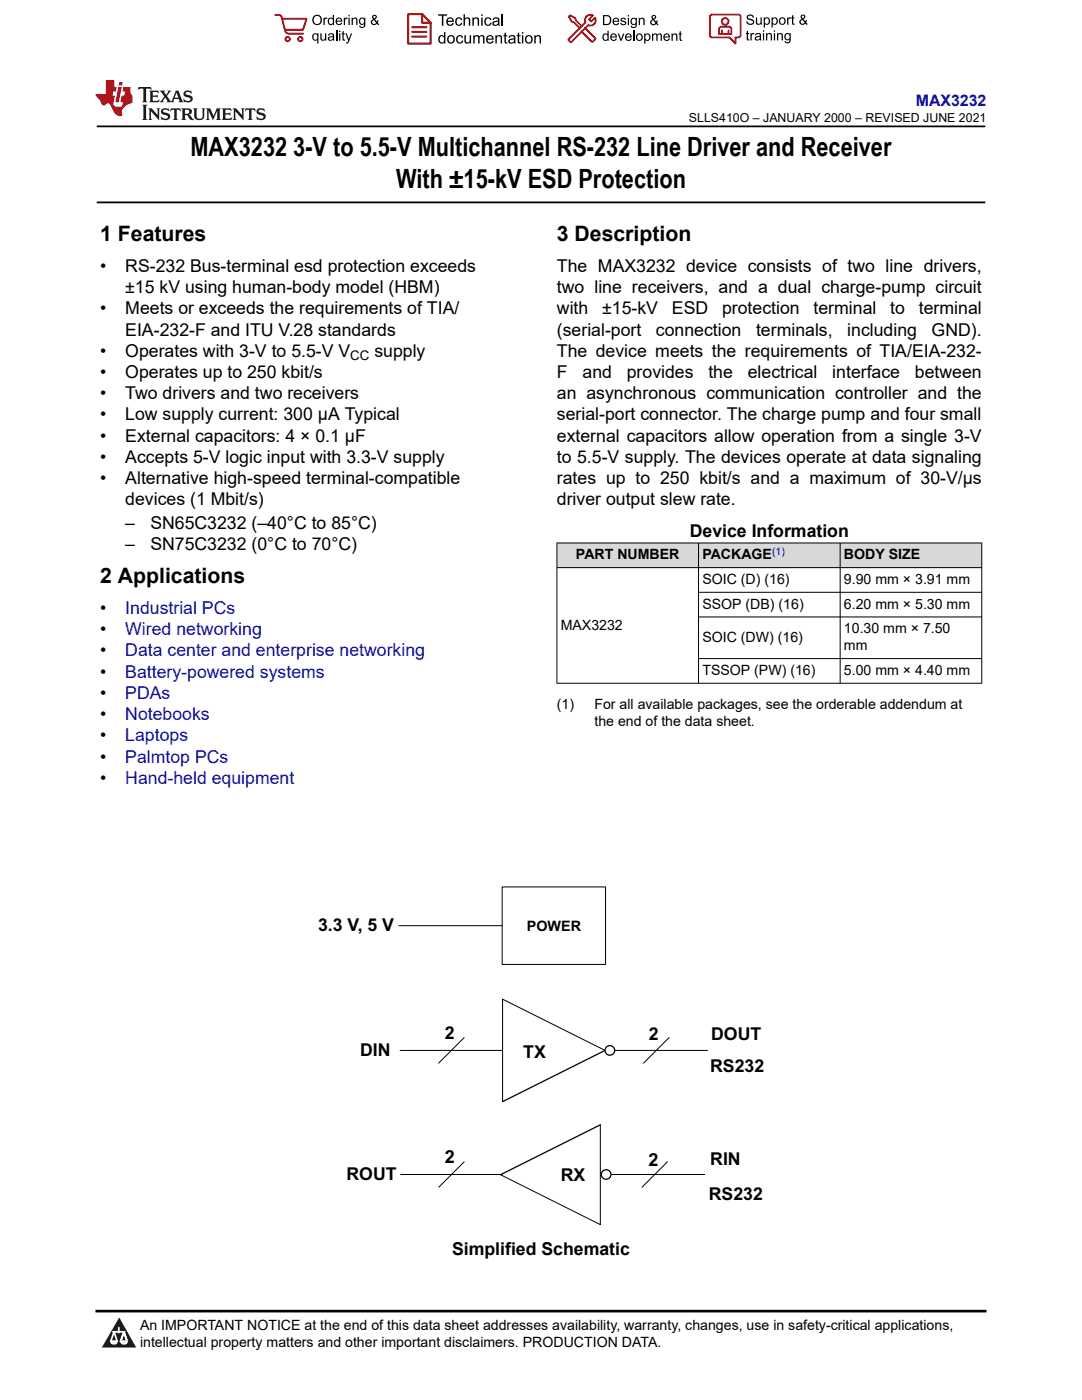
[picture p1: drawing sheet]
<svg xmlns="http://www.w3.org/2000/svg" width="216mm" height="279mm" viewBox="0 0 216 279" stroke-linecap="round" stroke-linejoin="round" font-family="sans-serif">
<path d="M19.3 25.2h177.3M19.3 40.4h177.3" fill="none" stroke="#000" stroke-width=".35"/>
<g fill="#d8d8d8">
<path d="M111.1 108.4h84.8v4.9h-84.8z" fill-rule="evenodd"/>
<path d="M111.2 108.4h28.1v4.8h-28.1z" fill-rule="evenodd"/>
<path d="M139.4 108.4h28.2v4.8h-28.2z" fill-rule="evenodd"/>
<path d="M167.7 108.4h28.1v4.8h-28.1z" fill-rule="evenodd"/>
</g>
<path d="M111.1 108.4h84.9M111.1 113.3h84.9M111.1 108.3v28.1M139.4 108.3v28.1M139.4 118.2h56.6M167.6 108.3v28.1M195.9 108.3v28.1M111.1 136.4h84.9M139.4 123.1h56.6M139.4 131.4h56.6M120.7 209.6l-20.4-10.2v20.5M119.8 224.5v19.9l-19.9-10" fill="none" stroke="#000" stroke-width=".2"/>
<path d="M120.7 209.6l-20.4 10.3M119.8 224.5l-19.9 9.9" fill="none" stroke="#000" stroke-width=".25"/>
<path d="M100.2 177h20.6v15.5h-20.6z" fill="#fff"/>
<path d="M100.2 177h20.6v15.5h-20.6zM79.6 184.7h20.6M79.8 209.6h20.5M92.6 207.1l-5.1 5.1M120.7 209.6h20.5M133.5 207.1l-5.1 5.1M80 234.4h20.2M92.6 231.9l-5 5M120 234.4h20.6M133.2 231.9l-5.1 5" fill="none" stroke="#000" stroke-width=".2"/>
<circle cx="121.7" cy="209.6" r=".96" fill="#fff"/>
<circle cx="121.7" cy="209.6" r=".96" fill="none" stroke="#000" stroke-width=".25"/>
<circle cx="121" cy="234.4" r=".96" fill="#fff"/>
<circle cx="121" cy="234.4" r=".96" fill="none" stroke="#000" stroke-width=".25"/>
<path d="M0 0h215.9v23.8h-215.9z" fill-rule="evenodd" fill="#fff"/>
<path d="M27.7 17.4l-.2 .6 .5-.3h.6v.1v2.2l-.2 .4h1l-.2-.4v-2.2v-.1h.5l.5 .3-.1-.6zM29.8 18.1l.2 .4v1.5l-.2 .4h1.9l.1-.6a1.08 1.08 0 0 1-1.3 .2v-.7h.6l.4 .2v-.6l-.4 .2h-.6v-.6l.2-.1a1 1 0 0 1 1 .2l-.1-.5zM31.8 18.1l1 1.1-1 1.2h.9l-.2-.2 .4-.7 .5 .7-.2 .2h1.6l-.2-.2 .1-.4h1l.1 .4-.1 .2h.9l-.2-.3-.8-2h-.5l-1 2.2-.8-1.1 .9-1.1h-.8l.2 .2-.5 .7-.3-.7 .1-.2zM35.2 18.5l.4 1h-.8zM36.8 18.2a.65 .65 0 0 0-.2 .7 .65 .65 0 0 0 .6 .5l.7 .2 .1 .2a.79 .79 0 0 1-.7 .4 .79 .79 0 0 1-.7-.5l.1 .7 .2-.1a.93 .93 0 0 0 1.1 .1 .93 .93 0 0 0 .4-1 1.46 1.46 0 0 0-1.2-.6l-.1-.3a1.09 1.09 0 0 1 1.2 .2l-.2-.6-.1 .1-.6-.2zM28.4 20.9l.2 .4v2.3l-.2 .3h1l-.2-.3v-2.3l.2-.4zM29.6 21.6l.2 .4v1.6l-.2 .3h.8l-.3-.3v-1.4l1.7 1.8v-2l.2-.4h-.8l.2 .2 .1 1.1-1.2-1.3zM32.3 21.8a.65 .65 0 0 0-.2 .7 .65 .65 0 0 0 .7 .4l.6 .2 .1 .2a.79 .79 0 0 1-.7 .4 .79 .79 0 0 1-.7-.5l.1 .7 .2-.1a.93 .93 0 0 0 1.1 .1 .93 .93 0 0 0 .4-.9 1.46 1.46 0 0 0-1.2-.6l-.1-.4a1.09 1.09 0 0 1 1.2 .2l-.2-.6-.1 .1-.6-.1zM34.1 21.6l-.1 .7a.63 .63 0 0 1 .7-.4l.1 1.7-.3 .3h1l-.2-.3v-1.7a.66 .66 0 0 1 .8 .4l-.1-.7zM36.2 21.6l.2 .4v1.6l-.2 .3h.9l-.2-.2v-.7h.5l.1 .2a.79 .79 0 0 0 1.2 .6l-1-.9a.61 .61 0 0 0 .6-.6 .61 .61 0 0 0-.5-.6zM36.9 21.9h.2a.47 .47 0 0 1 .5 .1 .47 .47 0 0 1 .1 .5l-.2 .2h-.6zM38.5 21.6l.2 .2a2.27 2.27 0 0 0 .4 2 1.04 1.04 0 0 0 1.7-.7v-1.3l.2-.2h-.8l.2 .4v1.1a.6 .6 0 0 1-.6 .6 .6 .6 0 0 1-.6-.6v-1.1l.3-.4zM41.1 21.6l.2 .4v1.6l-.2 .3h.7l-.2-.3v-1.5l.9 1.9 .8-1.9v1.5l-.2 .3h1l-.3-.3v-1.6l.3-.4h-.8l-.7 1.5-.7-1.5zM44.3 21.6l.2 .4v1.6l-.2 .3h1.9l.1-.5a1.09 1.09 0 0 1-1.3 .1v-.6h.6l.4 .1v-.6l-.4 .2h-.6v-.6l.2-.1a1.01 1.01 0 0 1 1 .3l-.1-.6zM46.4 21.6l.3 .4v1.6l-.3 .3h.8l-.2-.3v-1.4l1.6 1.8v-2l.2-.4h-.7l.2 .2v1.1l-1.2-1.3zM49 21.6l-.1 .7a.63 .63 0 0 1 .8-.4v1.7l-.3 .3h1l-.2-.3v-1.7a.66 .66 0 0 1 .8 .4l-.1-.7zM51.4 21.8a.65 .65 0 0 0-.2 .7 .65 .65 0 0 0 .6 .4l.6 .2 .2 .2a.79 .79 0 0 1-.8 .4 .79 .79 0 0 1-.6-.5l.1 .7 .2-.1a.93 .93 0 0 0 1 .1 .93 .93 0 0 0 .5-.9 1.46 1.46 0 0 0-1.3-.6l-.1-.4a1.09 1.09 0 0 1 1.3 .2l-.2-.6-.2 .1-.5-.1z" fill="#231f20"/>
<path d="M21.1 16v2.8h-2.1l.1 .3 .9 1a.95 .95 0 0 0 .9 .9 .59 .59 0 0 1 .6-.4 .59 .59 0 0 1 .5 .4l.4 .8a1.59 1.59 0 0 0 2.1 1.3 1.61 1.61 0 0 1 1-2.2l1-.4-.1-1.5a1.59 1.59 0 0 1-.4-1.6h-1.4l-.2 .9h.5l-.1 .8h-.5l-.2 1v.2l.4 .1-.2 .9h-.6a.73 .73 0 0 1-1.1-.7l.3-1.5h-.5l.2-.8h.5l.2-.9h-.5v-1.4zM23.6 17.4l-.6 3h.7l.6-3zM23.8 16.4l-.1 .7h.7l.1-.7z" fill="#ed1c24"/>
<g fill="#000">
<path d="M62.3 4a1 1 0 0 1 2 0 1 1 0 0 1-2 0zM62.8 3.4a.78 .78 0 0 0-.1 1.1 .78 .78 0 0 0 1.1 .1 .78 .78 0 0 0 .1-1.1 .78 .78 0 0 0-1.1-.1z" fill-rule="evenodd"/>
<path d="M62.5 6.8l.4-.2 .4 .3v-.2h.2v2h-.2v-.7a.68 .68 0 0 1-.9-.1 .68 .68 0 0 1 0-.9zM62.6 7a.51 .51 0 0 0-.1 .6 .51 .51 0 0 0 .7 .2 .51 .51 0 0 0 .1-.7 .51 .51 0 0 0-.7-.1z" fill-rule="evenodd"/>
<path d="M64.5 3.5h.3v.3l.1-.3h.3l.1 .1-.1 .2a.32 .32 0 0 0-.3 0 .32 .32 0 0 0-.1 .4v.8h-.3z" fill-rule="evenodd"/>
<path d="M63.9 6.7h.3v.8a.36 .36 0 0 0 .3 .4 .36 .36 0 0 0 .4-.5v-.7h.2v1.4h-.2v-.2a.51 .51 0 0 1-.6 .2 .51 .51 0 0 1-.4-.5z" fill-rule="evenodd"/>
<path d="M65.6 3.7l.4-.2 .4 .2v-.7h.3v2h-.3v-.2a.7 .7 0 0 1-1-.1 .7 .7 0 0 1 .2-1zM65.8 3.8a.51 .51 0 0 0-.1 .7 .51 .51 0 0 0 .6 .2 .51 .51 0 0 0 .1-.7 .51 .51 0 0 0-.6-.2z" fill-rule="evenodd"/>
<path d="M65.6 6.8a.66 .66 0 0 1 .8-.1 .66 .66 0 0 1 .3 .8v.6h-.2l-.1-.2a.52 .52 0 0 1-.7 .2 .52 .52 0 0 1-.2-.6l.3-.2a.42 .42 0 0 0 .6-.3l-.3-.2-.3 .1-.1 .2h-.3zM65.7 7.6a.35 .35 0 0 0 .3 .4 .35 .35 0 0 0 .4-.4v-.2z" fill-rule="evenodd"/>
<path d="M67.7 6.1h.2v.3h-.2zM67.7 6.7h.2v1.4h-.2z" fill-rule="evenodd"/>
<path d="M67.1 3.7a.68 .68 0 0 1 .9-.1 .68 .68 0 0 1 .3 .7h-1.1a.42 .42 0 0 0 .3 .5 .42 .42 0 0 0 .5-.3h.3a.73 .73 0 0 1-1.1 .4 .73 .73 0 0 1-.1-1.2zM67.4 3.8l-.2 .3h.8l-.2-.4z" fill-rule="evenodd"/>
<path d="M68.6 3.5h.2v.3l.2-.3h.3l.1 .1-.1 .2a.32 .32 0 0 0-.4 0 .32 .32 0 0 0-.1 .4v.8h-.2z" fill-rule="evenodd"/>
<path d="M68.3 6.3l.3-.1v.5h.2v.1h-.2v.9l.3 .4a.36 .36 0 0 1-.4 0 .36 .36 0 0 1-.2-.4v-.9h-.1v-.1h.1z" fill-rule="evenodd"/>
<path d="M68.9 6.7h.3l.4 1.1 .4-1.1h.3l-.6 1.4a.51 .51 0 0 1-.6 .6l-.1-.3h.3l.2-.3z" fill-rule="evenodd"/>
<path d="M69.5 3h.3v.3h-.3zM69.5 3.5h.3v1.5h-.3z" fill-rule="evenodd"/>
<path d="M70.2 3.5h.2v.2a.52 .52 0 0 1 .6-.2 .52 .52 0 0 1 .3 .6v.9h-.2v-.9a.34 .34 0 0 0-.3-.4 .34 .34 0 0 0-.4 .3v1h-.2z" fill-rule="evenodd"/>
<path d="M71.8 3.7l.4-.2 .5 .2v-.2h.2v1.3a.64 .64 0 0 1-.5 .8 .64 .64 0 0 1-.7-.5h.2a.41 .41 0 0 0 .5 .2 .41 .41 0 0 0 .2-.5 .69 .69 0 0 1-.9-.1 .69 .69 0 0 1 .1-1zM72 3.8a.5 .5 0 0 0-.1 .7 .5 .5 0 0 0 .7 .1 .5 .5 0 0 0 .1-.6 .5 .5 0 0 0-.7-.2z" fill-rule="evenodd"/>
<path d="M74.4 3.1a.47 .47 0 0 1 .7 .1 .47 .47 0 0 1-.3 .7l.4 .4 .1-.3 .2 .1-.1 .4 .3 .3-.2 .2-.3-.3a.63 .63 0 0 1-1 .1 .63 .63 0 0 1 .3-1l-.3-.4zM74.5 3.4a.27 .27 0 0 0 .5 0 .27 .27 0 0 0-.5 0zM74.4 4.1a.4 .4 0 0 0 0 .6 .4 .4 0 0 0 .6-.1l-.4-.6z" fill-rule="evenodd"/>
<path d="M87.4 2.9h1.8v.2h-.7v2h-.3v-2h-.8z" fill-rule="evenodd"/>
<path d="M87.6 7.2l.5-.2 .5 .2v-.8h.3v2.3h-.3v-.2a.76 .76 0 0 1-1-.1 .76 .76 0 0 1-.1-1zM87.9 7.4a.58 .58 0 0 0-.2 .7 .58 .58 0 0 0 .8 .2 .58 .58 0 0 0 .1-.7 .58 .58 0 0 0-.7-.2z" fill-rule="evenodd"/>
<path d="M89.5 7.2a.81 .81 0 0 1 1.1 .1 .81 .81 0 0 1-.2 1.2 .81 .81 0 0 1-1.1-.2l-.1-.7zM89.6 7.4a.57 .57 0 0 0 0 .8 .57 .57 0 0 0 .8 0 .57 .57 0 0 0 0-.7 .57 .57 0 0 0-.8-.1z" fill-rule="evenodd"/>
<path d="M89.3 3.7a.77 .77 0 0 1 .9-.2 .77 .77 0 0 1 .4 .9h-1.3a.48 .48 0 0 0 .4 .5 .48 .48 0 0 0 .6-.3h.3a.83 .83 0 0 1-1.3 .4 .83 .83 0 0 1 0-1.3zM89.5 3.8l-.2 .4h1l-.3-.5z" fill-rule="evenodd"/>
<path d="M91 3.7a.7 .7 0 0 1 1.2 .3h-.2a.45 .45 0 0 0-.6-.3 .45 .45 0 0 0-.3 .6 .45 .45 0 0 0 .3 .6 .45 .45 0 0 0 .6-.4l.3 .1a.76 .76 0 0 1-1.1 .5 .76 .76 0 0 1-.3-1.1z" fill-rule="evenodd"/>
<path d="M91.2 7.2a.7 .7 0 0 1 1.2 .3l-.3 .1a.45 .45 0 0 0-.5-.4 .45 .45 0 0 0-.3 .7 .45 .45 0 0 0 .3 .6 .45 .45 0 0 0 .6-.4h.2a.76 .76 0 0 1-1 .5 .76 .76 0 0 1-.4-1.1z" fill-rule="evenodd"/>
<path d="M92.5 2.9h.3v.8a.59 .59 0 0 1 .7-.2 .59 .59 0 0 1 .3 .6v1h-.2v-1a.4 .4 0 0 0-.5-.4 .4 .4 0 0 0-.3 .5v.9h-.3z" fill-rule="evenodd"/>
<path d="M92.7 7h.2v.9a.41 .41 0 0 0 .5 .6 .41 .41 0 0 0 .3-.6v-.9h.3v1.7h-.3v-.3a.58 .58 0 0 1-.7 .3 .58 .58 0 0 1-.3-.7z" fill-rule="evenodd"/>
<path d="M94.3 3.5h.2v.2a.59 .59 0 0 1 .7-.2 .59 .59 0 0 1 .4 .6v1h-.3v-1a.41 .41 0 0 0-.4-.4 .41 .41 0 0 0-.4 .5v.9h-.2z" fill-rule="evenodd"/>
<path d="M94.4 7h.3v.3a.56 .56 0 0 1 1 0 .54 .54 0 0 1 .6-.3 .54 .54 0 0 1 .4 .5v1.2h-.3v-1.1a.34 .34 0 0 0-.3-.4 .34 .34 0 0 0-.4 .3v1.2h-.3v-1.1a.38 .38 0 0 0-.5-.3 .38 .38 0 0 0-.2 .5v.9h-.3z" fill-rule="evenodd"/>
<path d="M96 2.9h.3v.3h-.3zM96 3.5h.3v1.6h-.3z" fill-rule="evenodd"/>
<path d="M96.8 3.7a.7 .7 0 0 1 1.3 .3h-.3a.45 .45 0 0 0-.6-.3 .45 .45 0 0 0-.3 .6 .45 .45 0 0 0 .3 .6 .45 .45 0 0 0 .6-.4l.3 .1a.76 .76 0 0 1-1.1 .5 .76 .76 0 0 1-.3-1.1z" fill-rule="evenodd"/>
<path d="M97.2 7.2a.77 .77 0 0 1 .9-.1 .77 .77 0 0 1 .4 .8h-1.2a.48 .48 0 0 0 .3 .6 .48 .48 0 0 0 .6-.4l.3 .1a.83 .83 0 0 1-1.3 .3 .83 .83 0 0 1 0-1.3zM97.4 7.4l-.1 .3h.9l-.2-.4z" fill-rule="evenodd"/>
<path d="M98.8 7h.3v.3a.59 .59 0 0 1 .7-.3 .59 .59 0 0 1 .4 .7v1h-.3v-1a.41 .41 0 0 0-.5-.5 .41 .41 0 0 0-.3 .6v.9h-.3z" fill-rule="evenodd"/>
<path d="M98.4 3.7a.74 .74 0 0 1 1-.2 .74 .74 0 0 1 .3 .9v.7h-.3v-.2a.59 .59 0 0 1-.8 .3 .59 .59 0 0 1-.3-.8l1.1-.3a.42 .42 0 0 0-.4-.4 .42 .42 0 0 0-.5 .3h-.2zM98.6 4.5a.36 .36 0 0 0 .2 .5 .36 .36 0 0 0 .5-.2l.1-.5z" fill-rule="evenodd"/>
<path d="M100.7 6.6l.2-.1v.5h.3v.2h-.3v1l.1 .2h.2l.1 .3a.41 .41 0 0 1-.5-.1 .41 .41 0 0 1-.1-.4v-1h-.2v-.2h.2z" fill-rule="evenodd"/>
<path d="M101.6 7.2a.74 .74 0 0 1 .9-.2 .74 .74 0 0 1 .3 1l.1 .7h-.3v-.2a.59 .59 0 0 1-.8 .2 .59 .59 0 0 1-.3-.8l1-.3a.42 .42 0 0 0-.3-.4 .42 .42 0 0 0-.5 .3h-.3zM101.8 8.1a.36 .36 0 0 0 .1 .5 .36 .36 0 0 0 .5-.3l.2-.4z" fill-rule="evenodd"/>
<path d="M103.3 6.6l.3-.1v.5h.3v.2h-.3v1l.1 .2h.2v.3a.41 .41 0 0 1-.5-.1 .41 .41 0 0 1-.1-.4v-1h-.2v-.2h.2z" fill-rule="evenodd"/>
<path d="M104.1 6.4h.3v.3h-.3zM104.1 7h.3v1.7h-.3z" fill-rule="evenodd"/>
<path d="M105 7.2a.81 .81 0 0 1 1.1 .1 .81 .81 0 0 1-.1 1.2 .81 .81 0 0 1-1.2-.2v-.7zM105.2 7.4a.57 .57 0 0 0-.1 .8 .57 .57 0 0 0 .8 0 .57 .57 0 0 0 0-.7 .57 .57 0 0 0-.7-.1z" fill-rule="evenodd"/>
<path d="M106.6 7h.3v.3a.59 .59 0 0 1 .7-.3 .59 .59 0 0 1 .4 .7v1h-.3v-1a.41 .41 0 0 0-.5-.5 .41 .41 0 0 0-.3 .6v.9h-.3z" fill-rule="evenodd"/>
<path d="M120.3 3h.7a1 1 0 0 1 1 1 1 1 0 0 1-1 1h-.7zM120.6 3.2v1.6h.4a.77 .77 0 0 0 .7-.8 .77 .77 0 0 0-.7-.8z" fill-rule="evenodd"/>
<path d="M120.4 6.9l.4-.2 .4 .2v-.8h.3v2h-.3v-.1a.7 .7 0 0 1-.9-.2 .7 .7 0 0 1 .1-.9zM120.6 7a.51 .51 0 0 0-.1 .7 .51 .51 0 0 0 .6 .1 .51 .51 0 0 0 .1-.6 .51 .51 0 0 0-.6-.2z" fill-rule="evenodd"/>
<path d="M122 6.9a.68 .68 0 0 1 .8-.2 .68 .68 0 0 1 .3 .8h-1.1a.42 .42 0 0 0 .3 .5 .42 .42 0 0 0 .5-.3h.3a.73 .73 0 0 1-1.1 .3 .73 .73 0 0 1 0-1.1zM122.2 7l-.2 .3h.8l-.2-.4z" fill-rule="evenodd"/>
<path d="M122.4 3.7a.68 .68 0 0 1 .8-.1 .68 .68 0 0 1 .4 .8h-1.1a.42 .42 0 0 0 .3 .4 .42 .42 0 0 0 .5-.3l.3 .1a.73 .73 0 0 1-1.2 .3 .73 .73 0 0 1 0-1.2zM122.6 3.8l-.1 .3h.8l-.2-.3z" fill-rule="evenodd"/>
<path d="M123.9 3.7l.1-.1a.62 .62 0 0 1 .9 .3l-.2 .1a.29 .29 0 0 0-.3-.3 .29 .29 0 0 0-.3 .3l.1 .1a.58 .58 0 0 1 .6 .1 .58 .58 0 0 1 .1 .6 .67 .67 0 0 1-1.1-.2l.2-.1a.33 .33 0 0 0 .4 .4 .33 .33 0 0 0 .3-.4 .71 .71 0 0 1-.9-.6z" fill-rule="evenodd"/>
<path d="M123.3 6.7h.2l.4 1.2 .4-1.2h.3l-.6 1.4h-.2z" fill-rule="evenodd"/>
<path d="M125.3 3h.2v.3h-.2zM125.3 3.6h.2v1.4h-.2z" fill-rule="evenodd"/>
<path d="M124.9 6.9a.68 .68 0 0 1 .8-.2 .68 .68 0 0 1 .4 .8h-1.1a.42 .42 0 0 0 .3 .5 .42 .42 0 0 0 .5-.3h.3a.73 .73 0 0 1-1.2 .3 .73 .73 0 0 1 0-1.1zM125.1 7l-.1 .3h.8l-.2-.4z" fill-rule="evenodd"/>
<path d="M126 3.7l.4-.2 .4 .2v-.1h.3v1.2a.64 .64 0 0 1-.5 .8 .64 .64 0 0 1-.8-.5l.3 .1a.41 .41 0 0 0 .5 .2 .41 .41 0 0 0 .2-.6 .69 .69 0 0 1-.9-.1 .69 .69 0 0 1 .1-1zM126.2 3.9a.5 .5 0 0 0-.1 .6 .5 .5 0 0 0 .6 .2 .5 .5 0 0 0 .2-.7 .5 .5 0 0 0-.7-.1z" fill-rule="evenodd"/>
<path d="M126.9 7.4a.73 .73 0 0 1 1.4 0 .73 .73 0 0 1-1.4 0zM127.3 7a.5 .5 0 0 0-.1 .7 .5 .5 0 0 0 .7 0 .5 .5 0 0 0 0-.6 .5 .5 0 0 0-.6-.1z" fill-rule="evenodd"/>
<path d="M127.5 3.6h.2v.2a.52 .52 0 0 1 .6-.3 .52 .52 0 0 1 .3 .6v.9h-.2v-.9a.34 .34 0 0 0-.3-.4 .34 .34 0 0 0-.4 .3v1h-.2z" fill-rule="evenodd"/>
<path d="M128.5 6.7h.3v.2a.67 .67 0 0 1 .9 0 .67 .67 0 0 1 0 .9 .55 .55 0 0 1-.9 .2v.7h-.3zM128.9 7a.5 .5 0 0 0-.1 .7 .5 .5 0 0 0 .6 .1 .5 .5 0 0 0 .2-.6 .5 .5 0 0 0-.7-.2z" fill-rule="evenodd"/>
<path d="M130.1 6.7h.2v.2a.49 .49 0 0 1 .9 0l.4-.2a.42 .42 0 0 1 .5 .4v1h-.3v-.9a.3 .3 0 0 0-.2-.3 .3 .3 0 0 0-.4 .2v1h-.2v-.9a.33 .33 0 0 0-.5-.3 .33 .33 0 0 0-.2 .5v.7h-.2z" fill-rule="evenodd"/>
<path d="M130.1 3.1a.47 .47 0 0 1 .8 .1 .47 .47 0 0 1-.3 .7l.3 .4 .1-.2h.3l-.2 .5 .3 .3-.2 .2-.3-.3a.63 .63 0 0 1-1 .1 .63 .63 0 0 1 .3-1l-.2-.5zM130.2 3.5a.27 .27 0 0 0 .5 0 .27 .27 0 0 0-.5 0zM130.2 4.1a.4 .4 0 0 0 0 .7 .4 .4 0 0 0 .6-.2l-.5-.6z" fill-rule="evenodd"/>
<path d="M132.5 6.9a.68 .68 0 0 1 .9-.2 .68 .68 0 0 1 .3 .8h-1.1a.42 .42 0 0 0 .3 .5 .42 .42 0 0 0 .5-.3h.3a.73 .73 0 0 1-1.1 .3 .73 .73 0 0 1-.1-1.1zM132.7 7l-.1 .3h.8l-.2-.4z" fill-rule="evenodd"/>
<path d="M134 6.7h.2v.2a.52 .52 0 0 1 .6-.2 .52 .52 0 0 1 .4 .6v.8h-.3v-.8a.34 .34 0 0 0-.2-.4 .34 .34 0 0 0-.4 .2l-.1 1h-.2z" fill-rule="evenodd"/>
<path d="M135.6 6.3l.2-.1v.5h.3v.2h-.3v.8l.3 .4a.36 .36 0 0 1-.4 0 .36 .36 0 0 1-.1-.4v-.8h-.2v-.2h.2z" fill-rule="evenodd"/>
<path d="M149.2 3a.8 .8 0 0 1 1.2 .5h-.2a.44 .44 0 0 0-.5-.4 .44 .44 0 0 0-.4 .5l.2 .1a.9 .9 0 0 1 1 .8 .84 .84 0 0 1-.9 .5 .84 .84 0 0 1-.7-.7h.3a.52 .52 0 0 0 .5 .5 .52 .52 0 0 0 .5-.6l-.2-.1a.85 .85 0 0 1-1-.8z" fill-rule="evenodd"/>
<path d="M149 6.3l.3-.2v.5h.2v.2h-.2v.9l.2 .4a.36 .36 0 0 1-.4-.1 .36 .36 0 0 1-.1-.4v-.8h-.2v-.2h.2z" fill-rule="evenodd"/>
<path d="M149.7 6.6h.3v.2l.1-.2h.3l.1 .1-.1 .2a.32 .32 0 0 0-.3 0 .32 .32 0 0 0-.1 .4v.8h-.3z" fill-rule="evenodd"/>
<path d="M150.7 6.8a.66 .66 0 0 1 .9-.2 .66 .66 0 0 1 .3 .9v.6h-.2l-.1-.2a.52 .52 0 0 1-.7 .2 .52 .52 0 0 1-.2-.7l.2-.1a.42 .42 0 0 0 .7-.3l-.3-.2h-.3l-.1 .3-.3-.1zM150.9 7.5a.35 .35 0 0 0 .3 .5 .35 .35 0 0 0 .4-.4v-.3z" fill-rule="evenodd"/>
<path d="M150.8 3.5h.3v.8a.36 .36 0 0 0 .3 .5 .36 .36 0 0 0 .4-.5v-.8h.2v1.4h-.2v-.2a.51 .51 0 0 1-.6 .3 .51 .51 0 0 1-.4-.6z" fill-rule="evenodd"/>
<path d="M152.2 6.1h.3v.2h-.3zM152.2 6.6h.3v1.5h-.3z" fill-rule="evenodd"/>
<path d="M152.4 3.5h.2v.2a.67 .67 0 0 1 .9 0 .67 .67 0 0 1 .1 .9 .55 .55 0 0 1-1 .2v.7h-.2zM152.7 3.8a.5 .5 0 0 0-.1 .7 .5 .5 0 0 0 .7 .1 .5 .5 0 0 0 .1-.6 .5 .5 0 0 0-.7-.2z" fill-rule="evenodd"/>
<path d="M152.9 6.6h.2v.2a.52 .52 0 0 1 .6-.2 .52 .52 0 0 1 .3 .6v.9h-.2v-.9a.34 .34 0 0 0-.3-.4 .34 .34 0 0 0-.4 .2v1.1h-.2z" fill-rule="evenodd"/>
<path d="M153.9 3.5h.3v.2a.67 .67 0 0 1 .9 0 .67 .67 0 0 1 0 .9 .55 .55 0 0 1-.9 .2v.7h-.3zM154.3 3.8a.5 .5 0 0 0-.1 .7 .5 .5 0 0 0 .6 .1 .5 .5 0 0 0 .2-.6 .5 .5 0 0 0-.7-.2z" fill-rule="evenodd"/>
<path d="M154.4 6.1h.3v.2h-.3zM154.4 6.6h.3v1.5h-.3z" fill-rule="evenodd"/>
<path d="M155 6.6h.3v.2a.52 .52 0 0 1 .6-.2 .52 .52 0 0 1 .3 .6v.9h-.2v-.9a.34 .34 0 0 0-.3-.4 .34 .34 0 0 0-.4 .2v1.1h-.3z" fill-rule="evenodd"/>
<path d="M155.4 4.2a.75 .75 0 0 1 1.5 0 .75 .75 0 0 1-1.5 0zM155.8 3.8a.5 .5 0 0 0-.1 .7 .5 .5 0 0 0 .8 0 .5 .5 0 0 0 0-.7 .5 .5 0 0 0-.7 0z" fill-rule="evenodd"/>
<path d="M156.7 6.8l.4-.2 .5 .2v-.2h.2v1.3a.64 .64 0 0 1-.5 .7 .64 .64 0 0 1-.8-.4h.3a.41 .41 0 0 0 .5 .2 .41 .41 0 0 0 .2-.5 .69 .69 0 0 1-.9-.1 .69 .69 0 0 1 .1-1zM156.9 6.9a.5 .5 0 0 0-.1 .7 .5 .5 0 0 0 .6 .1 .5 .5 0 0 0 .2-.7 .5 .5 0 0 0-.7-.1z" fill-rule="evenodd"/>
<path d="M157.1 3.5h.2v.2l.1-.2h.3h.2l-.1 .3a.32 .32 0 0 0-.4 0 .32 .32 0 0 0-.1 .4v.7h-.2z" fill-rule="evenodd"/>
<path d="M158 3.1l.3-.1v.5h.2v.2h-.2v.8l.3 .4a.36 .36 0 0 1-.4 0 .36 .36 0 0 1-.2-.4v-.8h-.1v-.2h.1z" fill-rule="evenodd"/>
<path d="M159.9 3a.47 .47 0 0 1 .7 .1 .47 .47 0 0 1-.3 .7l.4 .5 .1-.3h.2l-.1 .5 .3 .3-.2 .2-.3-.3a.63 .63 0 0 1-1 .1 .63 .63 0 0 1 .3-1l-.3-.5zM160 3.4a.27 .27 0 0 0 .5 0 .27 .27 0 0 0-.5 0zM159.9 4.1a.4 .4 0 0 0 0 .6 .4 .4 0 0 0 .6-.2l-.4-.6z" fill-rule="evenodd"/>
</g>
<path d="M67.2 6.1v2M126.5 6.1v2" fill="none" stroke="#000" stroke-width=".25"/>
<g fill="none" stroke="#de0000" stroke-width=".37">
<path d="M54.9 3h.9a1.19 1.19 0 0 1 .6 1.2l.6 2.1a.85 .85 0 0 0 1 .4h2.5M56.3 3.7h4.9l-.7 2.2h-3.6M116.1 5.2l-1.2-1.1-.1-.5-1-.6-.3 .3 .6 1 .5 .2 1.1 1.1M116.8 5.6l1.9 2v.3l-.4 .4h-.3l-1.9-2zM116.8 5.6l.6-.6a1.07 1.07 0 0 0 1.2-.2 1.07 1.07 0 0 0 .1-1.3l-.7 .8-.5-.4 .8-.8a1.07 1.07 0 0 0-1.2 .2 1.07 1.07 0 0 0-.3 1.2l-3.3 3.3v.3l.3 .3h.2l2.1-2.1M141.7 3.1l.4-.2h5.3l.3 .2 .1 3.9-.2 .4-.8 .1v1.2l-1.3-1.2h-3.4l-.4-.2zM143.5 5.6l.5-.3 1.7 .1 .2 .5v.9h-2.4zM144 6.1v.7M145.4 6.1v.7"/>
<circle cx="57.4" cy="7.8" r=".44"/>
<circle cx="59.9" cy="7.8" r=".44"/>
<circle cx="144.7" cy="4.3" r=".67"/>
</g>
<path d="M100.2 2.9v2.2" fill="none" stroke="#000" stroke-width=".28"/>
<path d="M81.4 2.8h2.8v1.7h1.7v4.2h-4.5zM82.3 6.4h2.8M82.3 5.4h2.8M82.3 7.3h2.8M84.2 2.8l1.7 1.7" fill="none" stroke="#de0000" stroke-width=".42"/>
<path d="M0 261.4h215.9v18h-215.9z" fill-rule="evenodd" fill="#fff"/>
<path d="M23.8 262.9l3.4 6h-6.9z" fill="#231f20"/>
<path d="M22.1 267.7h1.3l-.4 .5h-.3a.55 .55 0 0 1-.6-.5z" fill-rule="evenodd" fill="#fff"/>
<path d="M22.1 267.7h1.3l-.4 .5h-.3a.55 .55 0 0 1-.6-.5z" fill="none" stroke="#231f20" stroke-width=".34"/>
<path d="M22.1 267.7h1.3l-.4 .5h-.5zM22.6 265.8h.1M22.6 265.8h2.3zM23.7 265.9h.1M23.7 264.9v1zM24 267.7h.1" fill="none" stroke="#fff" stroke-width=".34"/>
<path d="M24.7 265.8l-.7 1.9z" fill="#fff"/>
<path d="M24.7 265.8l-.7 1.9z" fill="none" stroke="#fff" stroke-width=".34"/>
<path d="M24.7 265.8l.7 1.9z" fill="#fff"/>
<path d="M24.7 265.8l.7 1.9zM25.3 267.7h.1" fill="none" stroke="#fff" stroke-width=".34"/>
<path d="M22.8 265.8l-.7 1.9z" fill="#fff"/>
<path d="M22.8 265.8l-.7 1.9z" fill="none" stroke="#fff" stroke-width=".34"/>
<path d="M22.8 265.8l.6 1.9z" fill="#fff"/>
<path d="M22.8 265.8l.6 1.9z" fill="none" stroke="#fff" stroke-width=".34"/>
<path d="M24.1 267.7h1.3a.65 .65 0 0 1-.6 .5 .65 .65 0 0 1-.7-.5z" fill-rule="evenodd" fill="#fff"/>
<path d="M24.1 267.7h1.3a.65 .65 0 0 1-.6 .5 .65 .65 0 0 1-.7-.5z" fill="none" stroke="#231f20" stroke-width=".34"/>
<path d="M24 267.7h.1M24.1 267.7h1.3l-.4 .5h-.5z" fill="none" stroke="#fff" stroke-width=".34"/>
<path d="M19 261.7h177.8" fill="none" stroke="#000" stroke-width=".53"/>
<g font-size="5.3">
<text x="38" y="31.2">MAX3232 3-V to 5.5-V Multichannel RS-232 Line Driver and Receiver</text>
<text x="79" y="37.5">With ±15-kV ESD Protection</text>
</g>
<g font-size="4.2">
<text x="20" y="48.1">1 Features</text>
<text x="111.1" y="48.1">3 Description</text>
<text x="20" y="116.4">2 Applications</text>
</g>
<g font-size="3.6">
<text x="88.8" y="232.2">2</text>
<text x="129.4" y="232.7">2</text>
</g>
<g font-size="3.5">
<text x="20" y="54.3">•</text>
<text x="25" y="54.3">RS-232 Bus-terminal esd protection exceeds</text>
<text x="25" y="58.5">±15 kV using human-body model (HBM)</text>
<text x="111.1" y="58.5">two line receivers, and a dual charge-pump circuit</text>
<text x="111.1" y="54.3">The MAX3232 device consists of two line drivers,</text>
<text x="20" y="62.8">•</text>
<text x="25" y="62.8">Meets or exceeds the requirements of TIA/</text>
<text x="111.1" y="62.8">with</text>
<text x="120.2" y="62.8">±15-kV</text>
<text x="134.1" y="62.8">ESD</text>
<text x="144.1" y="62.8">protection</text>
<text x="162.3" y="62.8">terminal</text>
<text x="177.6" y="62.8">to</text>
<text x="183.4" y="62.8">terminal</text>
<text x="20" y="71.2">•</text>
<text x="25" y="67">EIA-232-F and ITU V.28 standards</text>
<text x="25" y="71.2">Operates with 3-V to 5.5-V V</text>
<text x="74.7" y="71.2">supply</text>
<text x="111.1" y="67">(serial-port</text>
<text x="111.1" y="71.2">The device meets the requirements of TIA/EIA-232-</text>
<text x="130.9" y="67">connection</text>
<text x="150.9" y="67">terminals,</text>
<text x="169.1" y="67">including</text>
<text x="185.9" y="67">GND).</text>
<text x="20" y="75.5">•</text>
<text x="25" y="75.5">Operates up to 250 kbit/s</text>
<text x="111.1" y="75.5">F</text>
<text x="116.2" y="75.5">and</text>
<text x="125.1" y="75.5">provides</text>
<text x="141.4" y="75.5">the</text>
<text x="149.2" y="75.5">electrical</text>
<text x="166.1" y="75.5">interface</text>
<text x="182.6" y="75.5">between</text>
<text x="20" y="79.7">•</text>
<text x="20" y="83.9">•</text>
<text x="25" y="79.7">Two drivers and two receivers</text>
<text x="25" y="83.9">Low supply current: 300 μA Typical</text>
<text x="111.1" y="79.7">an asynchronous communication controller and the</text>
<text x="111.1" y="83.9">serial-port connector. The charge pump and four small</text>
<text x="20" y="88.2">•</text>
<text x="25" y="88.2">External capacitors: 4 × 0.1 μF</text>
<text x="111.1" y="88.2">external capacitors allow operation from a single 3-V</text>
<text x="20" y="92.4">•</text>
<text x="25" y="92.4">Accepts 5-V logic input with 3.3-V supply</text>
<text x="111.1" y="92.4">to 5.5-V supply. The devices operate at data signaling</text>
<text x="20" y="96.6">•</text>
<text x="25" y="96.6">Alternative high-speed terminal-compatible</text>
<text x="25" y="100.9">devices (1 Mbit/s)</text>
<text x="111.1" y="100.9">driver output slew rate.</text>
<text x="111.1" y="96.6">rates up to 250 kbit/s and a maximum of 30-V/μs</text>
<text x="25" y="105.6">–</text>
<text x="30" y="105.6">SN65C3232 (–40°C to 85°C)</text>
<text x="137.6" y="107.2">Device Information</text>
<text x="25" y="109.8">–</text>
<text x="30" y="109.8">SN75C3232 (0°C to 70°C)</text>
<text x="20" y="122.5">•</text>
<text x="20" y="126.8">•</text>
<text x="20" y="131">•</text>
<text x="20" y="135.2">•</text>
<text x="20" y="139.5">•</text>
<text x="20" y="143.7">•</text>
<text x="20" y="147.9">•</text>
<text x="20" y="152.2">•</text>
<text x="20" y="156.4">•</text>
<text x="63.5" y="185.8">3.3 V, 5 V</text>
<text x="88.8" y="207.3">2</text>
<text x="129.4" y="207.6">2</text>
<text x="141.9" y="207.5">DOUT</text>
<text x="71.9" y="210.8">DIN</text>
<text x="104.4" y="211.1">TX</text>
<text x="141.7" y="213.9">RS232</text>
<text x="141.7" y="232.5">RIN</text>
<text x="69.1" y="235.6">ROUT</text>
<text x="111.9" y="235.6">RX</text>
<text x="141.4" y="239.5">RS232</text>
<text x="90.2" y="250.5">Simplified Schematic</text>
</g>
<g font-size="3.5" fill="#00f">
<text x="25" y="122.5">Industrial PCs</text>
<text x="25" y="126.8">Wired networking</text>
<text x="25" y="131">Data center and enterprise networking</text>
<text x="25" y="135.2">Battery-powered systems</text>
<text x="25" y="139.5">PDAs</text>
<text x="25" y="143.7">Notebooks</text>
<text x="25" y="147.9">Laptops</text>
<text x="25" y="152.2">Palmtop PCs</text>
<text x="25" y="156.4">Hand-held equipment</text>
</g>
<text font-size="3.2" fill="#00f" x="182.7" y="21.1">MAX3232</text>
<text font-size="2.9" x="105.1" y="185.8">POWER</text>
<g font-size="2.8">
<text x="114.9" y="111.6">PART NUMBER</text>
<text x="140.2" y="111.6">PACKAGE</text>
<text x="168.4" y="111.6">BODY SIZE</text>
<text x="140.2" y="116.6">SOIC (D) (16)</text>
<text x="168.4" y="116.6">9.90 mm × 3.91 mm</text>
<text x="111.9" y="125.6">MAX3232</text>
<text x="140.2" y="121.5">SSOP (DB) (16)</text>
<text x="168.4" y="121.5">6.20 mm × 5.30 mm</text>
<text x="140.2" y="128.1">SOIC (DW) (16)</text>
<text x="168.4" y="126.4">10.30 mm × 7.50</text>
<text x="168.4" y="129.8">mm</text>
<text x="140.2" y="134.7">TSSOP (PW) (16)</text>
<text x="168.4" y="134.7">5.00 mm × 4.40 mm</text>
<text x="111.1" y="141.5">(1)</text>
<text x="118.6" y="141.5">For all available packages, see the orderable addendum at</text>
<text x="118.6" y="144.9">the end of the data sheet.</text>
<text x="27.9" y="265.5">An IMPORTANT NOTICE at the end of this data sheet addresses availability, warranty, changes, use in safety-critical applications,</text>
<text x="27.9" y="268.9">intellectual property matters and other important disclaimers. PRODUCTION DATA.</text>
</g>
<text font-size="2.6" x="69.9" y="71.9">CC</text>
<text font-size="2.5" x="137.5" y="24.3">SLLS410O – JANUARY 2000 – REVISED JUNE 2021</text>
<text font-size="2.1" fill="#00f" x="154.1" y="110.7">(1)</text>
</svg>
